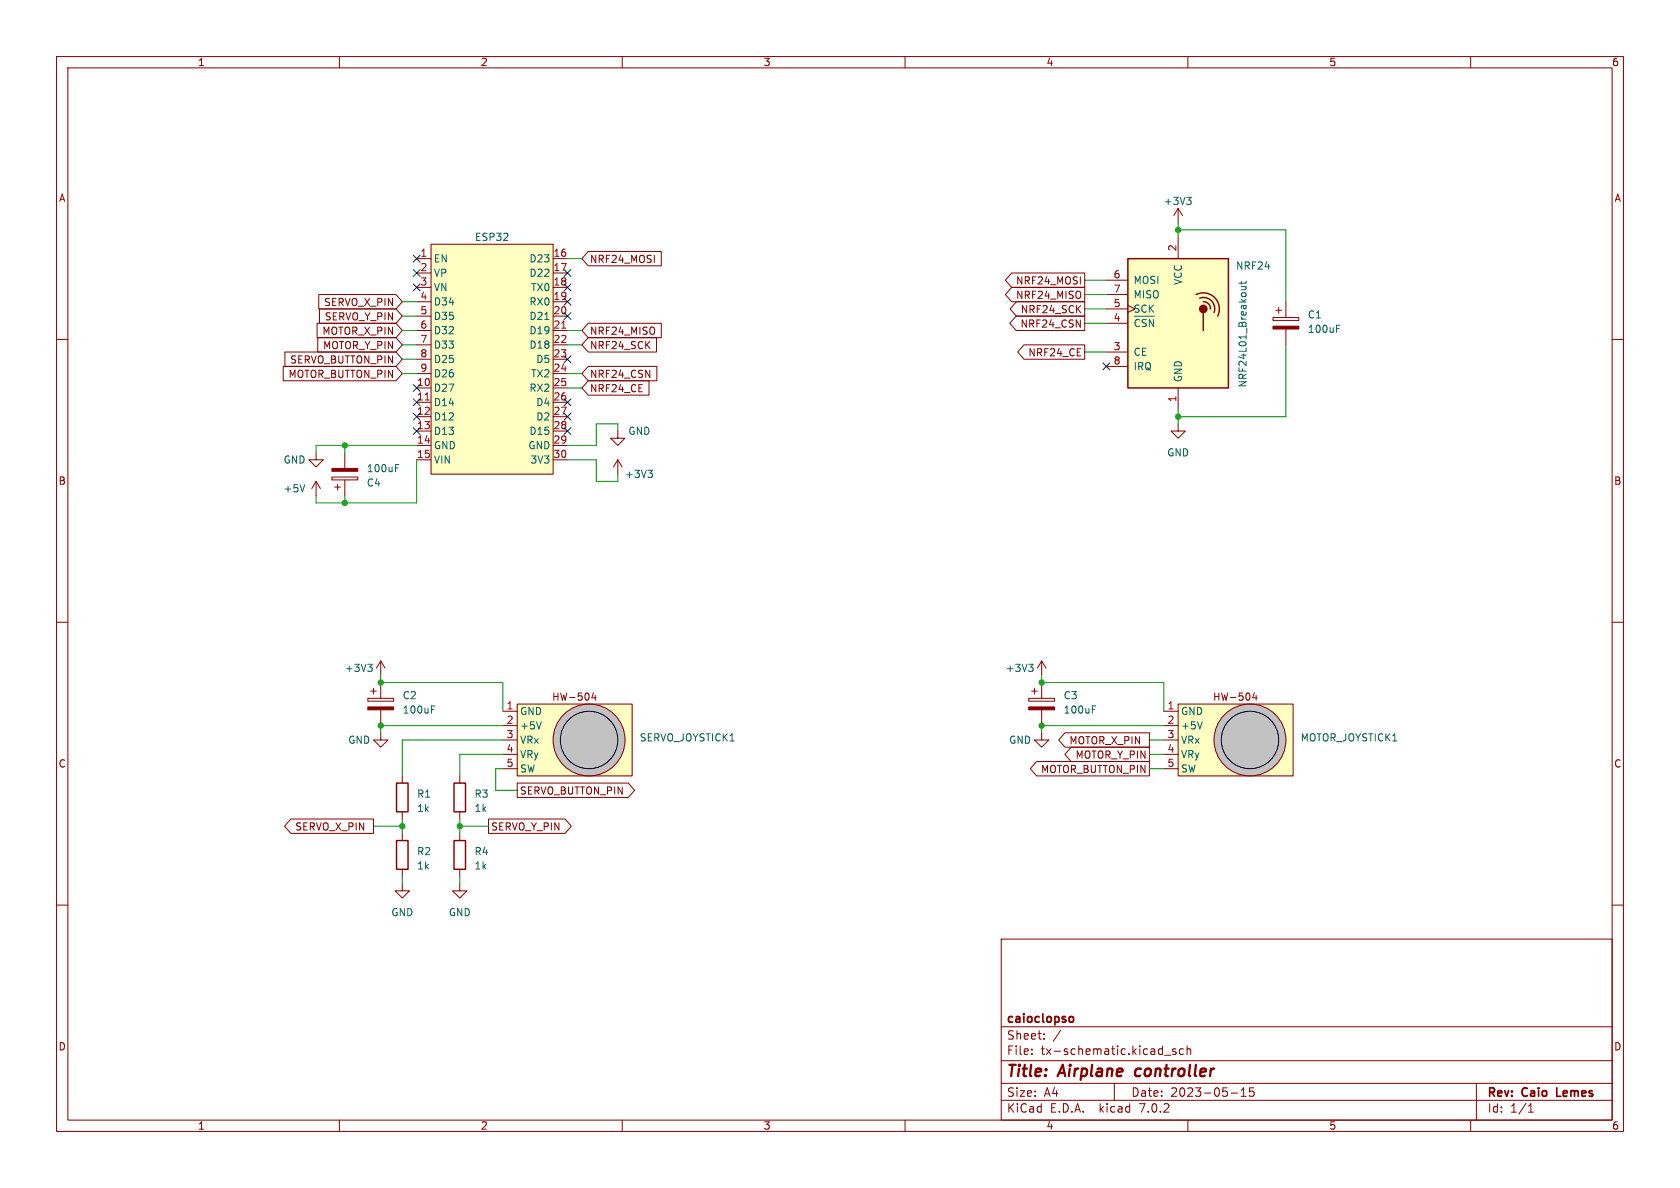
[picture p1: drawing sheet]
<svg xmlns="http://www.w3.org/2000/svg" width="297mm" height="210mm" viewBox="0 0 297 210" stroke-linecap="round" stroke-linejoin="round" font-family="sans-serif">
<g fill="none" stroke="#840000" stroke-width=".18">
<path d="M10 10h277v190h-277zM12 12h273v186h-273zM60 10v2M110 10v2M160 10v2M210 10v2M260 10v2M208.3 36.8v2.6M208.3 36.8l-.8 1.3M208.3 36.8l.7 1.3M10 60h2M56.1 57.1h13.9l1.1 1.3-1.1 1.3h-13.9z"/>
<path d="M56.2 59.7h13.8l1.1 1.3-1.1 1.2h-13.8zM56.4 52.1h13.6l1.1 1.2-1.1 1.3h-13.6zM56.5 54.6h13.5l1.1 1.3-1.1 1.3h-13.5zM73.7 45.7h2.5M73.7 48.3h2.5M73.7 50.8h2.5M73.7 53.3h2.5M73.7 55.9h2.5M73.7 58.4h2.5M76.2 43.2h21.6v40.6h-21.6zM97.8 45.7h2.5M97.8 48.3h2.5"/>
<path d="M97.8 50.8h2.5M97.8 53.3h2.5M97.8 55.9h2.5M97.8 58.4h2.5M104 44.4h12.9v2.6h-12.9l-1.1-1.3zM104 59.7h12.1v2.5h-12.1l-1.1-1.2zM104 57.1h12.9v2.6h-12.9l-1.1-1.3zM178.8 48.3h13v2.5h-13l-1.1-1.3zM178.8 50.8h13v2.5h-13l-1.1-1.2zM179.6 55.9h12.2v2.5h-12.2l-1.1-1.2zM179.7 53.3h12.1v2.6h-12.1l-1.1-1.3zM195.6 57.2h3.8"/>
<path d="M195.6 54.6h3.8M195.6 49.5h3.8M195.6 52.1h3.8M199.4 54l1.3 .6-1.3 .6M208.3 41.9v3.8M225 56.1h4.6v.5h-4.6zM225.6 54.9h1M226.1 54.4v1M227.3 53.3v2.8M227.3 58.2v2.8M285 60h2M50.1 64.8h19.9l1.1 1.2-1.1 1.3h-19.9z"/>
<path d="M50.4 62.2h19.6l1.1 1.3-1.1 1.3h-19.6zM73.7 68.6h2.5M73.7 71.1h2.5M73.7 73.7h2.5M73.7 76.2h2.5M73.7 78.7h2.5M73.7 61h2.5M73.7 63.5h2.5M73.7 66h2.5M97.8 68.6h2.5M97.8 71.1h2.5M97.8 73.7h2.5"/>
<path d="M97.8 76.2h2.5M97.8 78.7h2.5M97.8 61h2.5M97.8 63.5h2.5M97.8 66h2.5M104 67.3h10.7v2.6h-10.7l-1.1-1.3zM104 64.8h12.1v2.5h-12.1l-1.1-1.3zM109.2 76.2v1.3h1.3l-1.3 1.2-1.3-1.2h1.3M181 61h10.8v2.5h-10.8l-1.1-1.3zM195.6 62.2h3.8M195.6 64.8h3.8M208.3 74.9v1.3h1.2l-1.2 1.3-1.3-1.3h1.3"/>
<path d="M208.3 68.6v3.8M55.9 80v1.3h1.2l-1.2 1.3-1.3-1.3h1.3M55.9 85.1l-.8 1.3M55.9 85.1v2.5M55.9 85.1l.7 1.3M58.7 84.3h4.5v.5h-4.5zM59.2 86.1h1M59.7 85.6v1M61 80v2.8M61 84.8v2.8M73.7 81.3h2.5M97.8 81.3h2.5"/>
<path d="M109.2 81.3l-.7 1.3M109.2 81.3v2.5M109.2 81.3l.8 1.3M10 110h2M67.3 116.8l-.8 1.3M67.3 116.8v2.6M67.3 116.8l.8 1.3M184.1 116.8l-.7 1.3M184.1 116.8v2.6M184.1 116.8l.8 1.3M285 110h2M65 123.4h4.6v.6h-4.6z"/>
<path d="M65.5 122.2h1M66 121.7v1M67.3 129.5v1.3h1.3l-1.3 1.3-1.3-1.3h1.3M67.3 120.7v2.7M67.3 125.5v2.8M71.1 137.2v1.2M81.3 137.2v1.2M88.9 125.7h2.5M88.9 128.3h2.5M88.9 130.8h2.5M88.9 133.4h2.5M88.9 135.9h2.5"/>
<path d="M91.4 124.5h20.4v12.7h-20.4zM91.4 138.4h19.7l1.1 1.3-1.1 1.3h-19.7zM104.9 122.4l-.3 1h.8M105.2 122.9v.9M181.9 123.4h4.5v.6h-4.5zM182.4 122.2h1M182.9 121.7v1M183.3 134.6h19.9v2.6h-19.9l-1.2-1.3zM184.1 129.5v1.3h1.3l-1.3 1.3-1.2-1.3h1.2M184.1 120.7v2.7M184.1 125.5v2.8M188.3 129.5h14.9v2.6h-14.9l-1.1-1.3z"/>
<path d="M189.4 132.1h13.8v2.5h-13.8l-1.1-1.2zM205.7 125.7h2.6M205.7 128.3h2.6M205.7 130.8h2.6M205.7 133.4h2.6M205.7 135.9h2.6M208.3 124.5h20.3v12.7h-20.3zM221.8 122.4l-.3 1h.7M222.1 122.9v.9M10 160h2M51.4 144.8h14.6v2.5h-14.6l-1.1-1.2zM71.1 156.2v1.3h1.3l-1.3 1.3-1.3-1.3h1.3"/>
<path d="M71.1 143.5v1.3M71.1 147.3v1.3M71.1 153.7v1.2M81.3 156.2v1.3h1.2l-1.2 1.3-1.3-1.3h1.3M81.3 143.5v1.3M81.3 147.3v1.3M81.3 153.7v1.2M86.4 144.8h13.5l1.1 1.3-1.1 1.2h-13.5zM285 160h2M177 166h108v32h-108zM60 198v2M110 198v2"/>
<path d="M160 198v2M177 194.5h108M177 191.5h108M177 187.5h108M177 181.5h108M182.4 186.3v.1M182.4 185.5v.1M184.6 183.6v.1M184.6 182.8v.1M197 191.5v3M205.9 186.5h1.1M207.9 185.5l-.4-.1-.2 .2 .1 .2 .5 .2v.3h-.6"/>
<path d="M209.2 185.5l-.4-.1-.3 .3v.4l.1 .2h.6M209.9 185.5l.2-.1 .3 .1 .1 .9M209.9 184.9v1.5M210 198v2M217.6 193.2h1.2M219.4 193.8h.9M219.4 192.7l.5-.4v1.5M221.6 192.3h-.7v.7l.2-.1h.5l.1 .3-.1 .5-.2 .1-.5-.1M260 198v2M261 191.5v6.5M270.2 196.6h.9M270.2 195.5l.4-.4v1.5"/>
<circle cx="104.1" cy="130.8" r="6.3"/>
<circle cx="221" cy="130.8" r="6.3"/>
</g>
<path d="M200.7 189.3v.7" fill="none" stroke="#840000" stroke-width=".4"/>
<path d="M189.5 179.7l.3 .3v.4l-.3 .3" fill="none" stroke="#840000" stroke-width=".3"/>
<g fill="#ffffc2" stroke="#ffffc2" stroke-width=".18">
<path d="M76.2 43.2h21.6v40.6h-21.6z"/>
<path d="M199.4 45.7h17.8v22.9h-17.8z"/>
<path d="M208.3 124.5h20.3v12.7h-20.3z"/>
<path d="M91.4 124.5h20.4v12.7h-20.4z"/>
</g>
<path d="M99.3 58h.7M75.2 70.7h.7" fill="none" stroke="#a90000" stroke-width=".18"/>
<g fill="none" stroke="#006464" stroke-width=".18">
<path d="M209.8 34.9h.8l-.4 .5M210.3 35.4l.3 .2v.3l-.3 .2M96.3 56.5h.7M200.5 55.9h3.6M201.4 56.6l-.3-.1-.4 .3M202.6 56.5h-.4l-.3 .2M203.9 56.5v1.2l-.7-1.2v1.2M219.5 50.7h.8M219.5 49.8v.4M220.2 50.7l.1 .1-.1 .4h-.7M220.3 49.8l-.2 .3h-1.1M236.3 57.5h.6"/>
<path d="M53.9 85.7l-.4 1.2M69.9 82.1h.6M114.5 83.1h.8l-.4 .5M115.1 83.6l.2 .3v.3l-.2 .2M65 117.4h.8l-.4 .5M65.6 117.9l.2 .3v.3l-.2 .2M181.9 117.4h.7l-.4 .5M182.4 117.9l.2 .3v.3l-.2 .2M76.3 124.8h.6M193.1 124.8h.6"/>
</g>
<path d="M199.4 45.7h17.8v22.9h-17.8zM211.5 52.1a2.84 2.84 0 0 1 3.2 .5 2.84 2.84 0 0 1 .6 3.3M212.1 52.7a1.99 1.99 0 0 1 2.1 .5 1.99 1.99 0 0 1 .4 2M212.7 53.3a1.23 1.23 0 0 1 1.3 1.3M212.7 55.2v3.2M70.1 138.4h2v5.1h-2zM80.3 138.4h2v5.1h-2zM70.1 148.6h2v5.1h-2zM80.3 148.6h2v5.1h-2z" fill="none" stroke="#840000" stroke-width=".25"/>
<circle cx="212.7" cy="54.6" r=".63" fill="#840000" stroke="#840000" stroke-width=".25"/>
<g fill="#840000" stroke="#840000" stroke-width=".18">
<path d="M58.7 82.8h4.5v.5h-4.5z"/>
<path d="M181.9 125h4.5v.5h-4.5z"/>
<path d="M225 57.7h4.6v.5h-4.6z"/>
<path d="M65 125h4.6v.5h-4.6z"/>
</g>
<g fill="#848484" stroke="#848484" stroke-width=".18">
<circle cx="221" cy="130.8" r="5.1"/>
<circle cx="104.1" cy="130.8" r="5.1"/>
</g>
<g fill="#c2c2c2" stroke="#c2c2c2" stroke-width=".18">
<circle cx="221" cy="130.8" r="6.3"/>
<circle cx="104.1" cy="130.8" r="6.3"/>
</g>
<g fill="none" stroke="#000" stroke-width=".18">
<circle cx="104.1" cy="130.8" r="5.1"/>
<circle cx="221" cy="130.8" r="5.1"/>
</g>
<g fill="none" stroke="#009600" stroke-width=".18">
<path d="M208.3 39.4v2.5M71.1 53.3h2.6M71.1 55.9h2.6M71.1 58.4h2.6M100.3 58.4h2.6M100.3 45.7h2.6M191.8 57.2h3.8M191.8 54.6h3.8M191.8 49.5h3.8M191.8 52.1h3.8M208.3 40.6h19v12.7M61 78.7v1.3"/>
<path d="M71.1 66h2.6M71.1 63.5h2.6M71.1 61h2.6M73.7 78.7h-17.8v1.3M100.3 66h2.6M100.3 61h2.6M100.3 68.6h2.6M109.2 76.2v-1.3h-3.8v3.8h-5.1M191.8 62.2h3.8M208.3 72.4v2.5M227.3 61v12.7h-19M61 87.6v1.3"/>
<path d="M73.7 81.3v7.6h-17.8v-1.3M100.3 81.3h5.1v3.8h3.8v-1.3M67.3 119.4v1.3h21.6v5M184.1 119.4v1.3h21.6v5M88.9 128.3h-21.6v1.2M88.9 135.9h-1.3v3.8h3.8M88.9 133.4h-7.6v3.8M88.9 130.8h-17.8v6.4M203.2 135.9h2.5M203.2 130.8h2.5M203.2 133.4h2.5M205.7 128.3h-21.6v1.2"/>
<path d="M66 146.1h5.1M71.1 144.8v2.5M71.1 154.9v1.3M81.3 144.8v2.5M81.3 154.9v1.3M81.3 146.1h5.1"/>
</g>
<g fill="none" stroke="#000084" stroke-width=".18">
<path d="M73.1 47.7l1.2 1.2M73.1 50.2l1.2 1.2M73.1 45.1l1.2 1.2M74.3 47.7l-1.2 1.2M74.3 50.2l-1.2 1.2M74.3 45.1l-1.2 1.2M99.7 52.7l1.2 1.2M99.7 47.7l1.2 1.2M99.7 50.2l1.2 1.2M99.7 55.3l1.2 1.2M100.9 52.7l-1.2 1.2M100.9 47.7l-1.2 1.2"/>
<path d="M100.9 50.2l-1.2 1.2M100.9 55.3l-1.2 1.2M73.1 68l1.2 1.2M73.1 70.5l1.2 1.2M73.1 73.1l1.2 1.2M73.1 75.6l1.2 1.2M74.3 68l-1.2 1.2M74.3 70.5l-1.2 1.2M74.3 73.1l-1.2 1.2M74.3 75.6l-1.2 1.2M99.7 73.1l1.2 1.2M99.7 75.6l1.2 1.2"/>
<path d="M99.7 62.9l1.2 1.2M99.7 70.5l1.2 1.2M100.9 73.1l-1.2 1.2M100.9 75.6l-1.2 1.2M100.9 62.9l-1.2 1.2M100.9 70.5l-1.2 1.2M195 64.2l1.2 1.2M196.2 64.2l-1.2 1.2"/>
</g>
<g fill="#009600" stroke="#009600" stroke-width=".18">
<circle cx="208.3" cy="73.7" r=".46"/>
<circle cx="184.1" cy="120.7" r=".46"/>
<circle cx="208.3" cy="40.6" r=".46"/>
<circle cx="184.1" cy="128.3" r=".46"/>
<circle cx="61" cy="78.7" r=".46"/>
<circle cx="61" cy="88.9" r=".46"/>
<circle cx="81.3" cy="146.1" r=".46"/>
<circle cx="71.1" cy="146.1" r=".46"/>
<circle cx="67.3" cy="128.3" r=".46"/>
<circle cx="67.3" cy="120.7" r=".46"/>
</g>
<g font-size="2.8" fill="#840000">
<text x="178" y="190.8">Title:</text>
<text x="187.4" y="190.8">Airplane</text>
<text x="201.4" y="190.8">controller</text>
</g>
<g font-size="2.1" fill="#840000">
<text x="178" y="183.9">Sheet:</text>
<text x="178" y="181.1">caioclopso</text>
<text x="186.2" y="183.9">/</text>
<text x="178" y="186.6">File:</text>
<text x="184" y="186.6">tx-schematic.kicad_sch</text>
<text x="178" y="196.8">KiCad</text>
<text x="178" y="194">Size:</text>
<text x="184.6" y="194">A4</text>
<text x="185.7" y="196.8">E.D.A.</text>
<text x="194.4" y="196.8">kicad</text>
<text x="200" y="194">Date:</text>
<text x="201.5" y="196.8">7.0.2</text>
<text x="206.9" y="194">2023-05-15</text>
<text x="263" y="194.2">Rev:</text>
<text x="263" y="196.8">Id:</text>
<text x="267" y="196.8">1/1</text>
<text x="269.2" y="194.2">Caio</text>
<text x="275.8" y="194.2">Lemes</text>
</g>
<g font-size="1.8" fill="#840000">
<text x="35" y="11.8">1</text>
<text x="85" y="11.8">2</text>
<text x="135" y="11.8">3</text>
<text x="185" y="11.8">4</text>
<text x="235" y="11.8">5</text>
<text x="285" y="11.8">6</text>
<text x="10.4" y="35.8">A</text>
<text x="285.4" y="35.8">A</text>
<text x="104.3" y="46.6">NRF24_MOSI</text>
<text x="179.5" y="50.4">NRF24_MOSI</text>
<text x="179.5" y="53">NRF24_MISO</text>
<text x="56.9" y="59.3">MOTOR_X_PIN</text>
<text x="57.2" y="54.3">SERVO_X_PIN</text>
<text x="57.3" y="56.8">SERVO_Y_PIN</text>
<text x="104.3" y="59.3">NRF24_MISO</text>
<text x="180.3" y="58.1">NRF24_CSN</text>
<text x="180.3" y="55.5">NRF24_SCK</text>
<text x="51.2" y="64.4">SERVO_BUTTON_PIN</text>
<text x="57" y="61.9">MOTOR_Y_PIN</text>
<text x="104.3" y="61.9">NRF24_SCK</text>
<text x="181.7" y="63.1">NRF24_CE</text>
<text x="50.9" y="67">MOTOR_BUTTON_PIN</text>
<text x="104.3" y="69.5">NRF24_CE</text>
<text x="104.3" y="67">NRF24_CSN</text>
<text x="10.3" y="85.8">B</text>
<text x="285.3" y="85.8">B</text>
<text x="97.5" y="124">HW-504</text>
<text x="214.4" y="124">HW-504</text>
<text x="188.9" y="131.7">MOTOR_X_PIN</text>
<text x="10.3" y="135.8">C</text>
<text x="183.9" y="136.8">MOTOR_BUTTON_PIN</text>
<text x="190" y="134.3">MOTOR_Y_PIN</text>
<text x="285.3" y="135.8">C</text>
<text x="91.9" y="140.6">SERVO_BUTTON_PIN</text>
<text x="52.1" y="147">SERVO_X_PIN</text>
<text x="86.8" y="147">SERVO_Y_PIN</text>
<text x="10.3" y="185.8">D</text>
<text x="285.3" y="185.8">D</text>
<text x="35" y="199.8">1</text>
<text x="85" y="199.8">2</text>
<text x="135" y="199.8">3</text>
<text x="185" y="199.8">4</text>
<text x="235" y="199.8">5</text>
<text x="285" y="199.8">6</text>
</g>
<g font-size="1.8" fill="#006464">
<text x="205.7" y="36.4">+3V3</text>
<text x="76.7" y="46.5">EN</text>
<text x="83.9" y="42.7">ESP32</text>
<text x="93.5" y="46.5">D23</text>
<text x="218.4" y="47.8">NRF24</text>
<text x="76.7" y="49.1">VP</text>
<text x="76.7" y="51.6">VN</text>
<text x="93.5" y="49.1">D22</text>
<text x="93.8" y="51.6">TX0</text>
<text x="200.4" y="50.4">MOSI</text>
<text x="200.4" y="52.9">MISO</text>
<text x="209.1" y="50.5" transform="rotate(-90 209.1 50.5)">VCC</text>
<text x="76.7" y="54.2">D34</text>
<text x="76.7" y="56.7">D35</text>
<text x="76.7" y="59.2">D32</text>
<text x="93.5" y="54.2">RX0</text>
<text x="93.5" y="56.7">D21</text>
<text x="93.5" y="59.2">D19</text>
<text x="200.4" y="58.6">~{CSN}</text>
<text x="200.4" y="55.4">SCK</text>
<text x="231.1" y="56.5">C1</text>
<text x="231.1" y="59">100uF</text>
<text x="76.7" y="61.8">D33</text>
<text x="76.7" y="64.3">D25</text>
<text x="93.5" y="61.8">D18</text>
<text x="94.7" y="64.3">D5</text>
<text x="200.4" y="63.1">CE</text>
<text x="200.4" y="65.6">IRQ</text>
<text x="76.7" y="69.4">D27</text>
<text x="76.7" y="71.9">D14</text>
<text x="76.7" y="66.9">D26</text>
<text x="93.5" y="69.4">RX2</text>
<text x="93.8" y="66.9">TX2</text>
<text x="94.7" y="71.9">D4</text>
<text x="209.1" y="67.6" transform="rotate(-90 209.1 67.6)">GND</text>
<text x="220.5" y="68.6" transform="rotate(-90 220.5 68.6)">NRF24L01_Breakout</text>
<text x="76.7" y="74.5">D12</text>
<text x="76.7" y="77">D13</text>
<text x="93.5" y="77">D15</text>
<text x="94.7" y="74.5">D2</text>
<text x="111" y="77">GND</text>
<text x="50.1" y="82.1">GND</text>
<text x="64.8" y="83.6">100uF</text>
<text x="76.7" y="79.6">GND</text>
<text x="76.7" y="82.1">VIN</text>
<text x="93.3" y="79.6">GND</text>
<text x="93.6" y="82.1">3V3</text>
<text x="206.3" y="80.8">GND</text>
<text x="50.1" y="87.2">+5V</text>
<text x="64.8" y="86.2">C4</text>
<text x="110.4" y="84.6">+3V3</text>
<text x="60.9" y="118.9">+3V3</text>
<text x="177.7" y="118.9">+3V3</text>
<text x="71.1" y="123.8">C2</text>
<text x="188" y="123.8">C3</text>
<text x="61.5" y="131.6">GND</text>
<text x="71.1" y="126.3">100uF</text>
<text x="91.9" y="126.6">GND</text>
<text x="91.9" y="129.1">+5V</text>
<text x="91.9" y="131.6">VRx</text>
<text x="113" y="131.2">SERVO_JOYSTICK1</text>
<text x="178.3" y="131.6">GND</text>
<text x="188" y="126.3">100uF</text>
<text x="208.8" y="126.6">GND</text>
<text x="208.8" y="129.1">+5V</text>
<text x="208.8" y="131.6">VRx</text>
<text x="229.9" y="131.2">MOTOR_JOYSTICK1</text>
<text x="91.9" y="134.2">VRy</text>
<text x="91.9" y="136.7">SW</text>
<text x="208.8" y="134.2">VRy</text>
<text x="208.8" y="136.7">SW</text>
<text x="73.7" y="141.2">R1</text>
<text x="73.7" y="143.7">1k</text>
<text x="83.8" y="141.2">R3</text>
<text x="83.8" y="143.7">1k</text>
<text x="73.7" y="151.3">R2</text>
<text x="73.7" y="153.9">1k</text>
<text x="83.8" y="151.3">R4</text>
<text x="83.8" y="153.9">1k</text>
<text x="69.1" y="162.1">GND</text>
<text x="79.3" y="162.1">GND</text>
</g>
<g font-size="1.8" fill="#a90000">
<text x="74.3" y="45.5">1</text>
<text x="97.8" y="45.5">16</text>
<text x="208" y="44.5" transform="rotate(-90 208 44.5)">2</text>
<text x="74.3" y="48">2</text>
<text x="74.3" y="50.5">3</text>
<text x="74.3" y="53.1">4</text>
<text x="97.8" y="48">17</text>
<text x="97.8" y="50.5">18</text>
<text x="97.8" y="53.1">19</text>
<text x="196.8" y="49.3">6</text>
<text x="196.8" y="51.8">7</text>
<text x="74.3" y="55.6">5</text>
<text x="74.3" y="58.2">6</text>
<text x="97.8" y="55.6">20</text>
<text x="97.8" y="58.2">21</text>
<text x="196.8" y="56.9">4</text>
<text x="196.8" y="54.4">5</text>
<text x="74.3" y="60.7">7</text>
<text x="74.3" y="63.2">8</text>
<text x="74.3" y="65.8">9</text>
<text x="97.8" y="60.7">22</text>
<text x="97.8" y="63.2">23</text>
<text x="97.8" y="65.8">24</text>
<text x="196.8" y="62">3</text>
<text x="196.8" y="64.5">8</text>
<text x="73.7" y="68.3">10</text>
<text x="73.7" y="70.9">11</text>
<text x="97.8" y="68.3">25</text>
<text x="97.8" y="70.9">26</text>
<text x="208" y="71.2" transform="rotate(-90 208 71.2)">1</text>
<text x="73.7" y="73.4">12</text>
<text x="73.7" y="75.9">13</text>
<text x="97.8" y="73.4">27</text>
<text x="97.8" y="75.9">28</text>
<text x="73.7" y="78.5">14</text>
<text x="73.7" y="81">15</text>
<text x="97.8" y="78.5">29</text>
<text x="97.8" y="81">30</text>
<text x="89.5" y="125.5">1</text>
<text x="206.3" y="125.5">1</text>
<text x="89.5" y="128">2</text>
<text x="89.5" y="130.6">3</text>
<text x="206.3" y="128">2</text>
<text x="206.3" y="130.6">3</text>
<text x="89.5" y="133.1">4</text>
<text x="89.5" y="135.6">5</text>
<text x="206.3" y="133.1">4</text>
<text x="206.3" y="135.6">5</text>
</g>
</svg>
